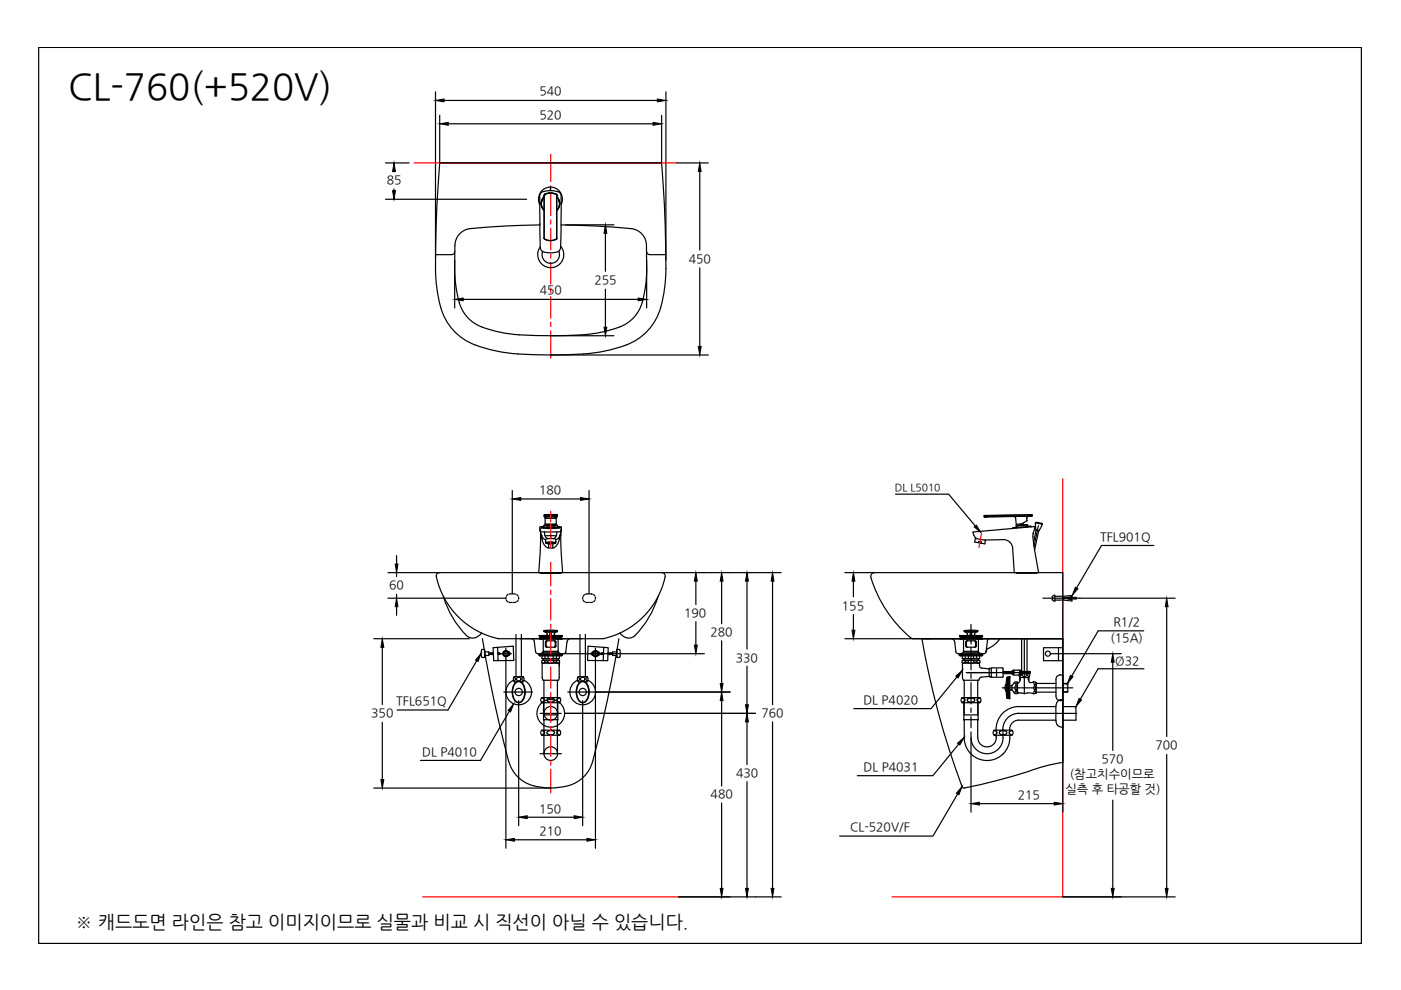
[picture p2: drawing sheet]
<svg xmlns="http://www.w3.org/2000/svg" width="297mm" height="210mm" viewBox="0 0 297 210" stroke-linecap="round" stroke-linejoin="round" font-family="sans-serif">
<!-- layer: 5 -->
<path d="M8.2 10.1h280.4v189.9h-280.4z" fill="none" stroke="#000" stroke-width=".25"/>
<!-- layer: CENTER -->
<g fill="none" stroke="#f00" stroke-width=".25">
<path d="M116.8 32.7v5.8M116.8 39.4v.9M116.8 41.2v4.5M116.8 46.6v.9M116.8 48.4v4.6M116.8 53.8v1M116.8 55.7v4.5M116.8 61.1v.9M116.8 62.9v4.5M116.8 68.3v.9M116.8 70.1v5.8M116.8 119.2v5"/>
<path d="M116.8 125.1v.9M116.8 126.9v4.5M116.8 132.4v.9M116.8 134.2v4.5M116.8 139.6v.9M116.8 141.4v4.5M116.8 146.8v.9M116.8 148.6v4.6M116.8 154.1v.9M116.8 155.9v4.5M116.8 161.3v.9M116.8 163.1v5"/>
</g>
<!-- layer: 0 -->
<g fill="none" stroke="#000" stroke-width=".25">
<path d="M81.7 34.5h5M83.5 36.4h.1M93.2 34.5h47.1M143.5 34.5h6.7M148.4 36.4v16.6M81.7 42.2h30M83.5 40.1v.3M118.5 53.2a1.85 1.85 0 0 1-1.7 2.6 1.85 1.85 0 0 1-1.7-2.5M118.9 52.2a2.76 2.76 0 0 1-.2 3.8 2.76 2.76 0 0 1-3.8 .1 2.76 2.76 0 0 1-.3-3.8M119.9 47.7h10.3M128.4 49.5v8M148.4 56.8v16.6"/>
<path d="M116.8 71.2h13.4M116.8 75.3h33.4M128.4 61.3v8.1M84.1 117.8v1.8M189.9 104.8h11.2l5.7 6.7M79.3 135.4h20.2M81.1 137.2v12.2M82.3 121.4h10.9M82.3 126.8h25M84.1 121.4v.8M84.1 126v.8M84.1 128.6v1.9"/>
<path d="M98.9 134.8a1.81 1.81 0 0 0 2 .3M107.3 126.6v.5M107.4 127.3l.3 .3M107.7 126.1l-.3 .3M107.9 127.7h.6M108.5 125.9l-.6 .1M108.7 125.9l.6 .1M109.4 127.7h-.7M109.5 126.1l.4 .3M109.9 127.3l-.4 .3M109.9 126.6v.4M114.3 121.4h4.9"/>
<path d="M114.7 121.5v-.1h4.1v.1M115.2 121.4h.1M119.5 138.6h29.8M123.6 126.6v.5M123.6 127.3l.4 .3M124 126.1l-.4 .3M124.2 127.7h.6M124.8 125.9l-.7 .1M125 125.9l.6 .1M125.6 127.7h-.6M125.8 126.1l.3 .3M126.1 127.3l-.3 .3"/>
<path d="M126.2 126.6v.4M134.6 134.8a1.81 1.81 0 0 1-2 .3M140.3 121.4h25.3M147.5 123.2v5M147.5 131.8v5M153 123.2v9M153 135.9v9M158.4 123.2v14.4M163.8 123.2v26.2M179.1 121.4h6.3M179.1 135.4h18.2M180.9 123.2v3.3"/>
<path d="M180.9 130.3v3.3M193 135.2l.7 .2M193.6 135.4h31.7v36.8M203.1 138.6h5.5M215.5 121.4v.1M219.7 121.4v.1M221.1 126.8h.7M221.9 126.8h.1M222.2 126.8h.6M222.7 138.6h15M223 126.8h.1M223.1 126.5l-.1 .1h.2v.2"/>
<path d="M223.2 126.8h.6M223.2 127.3l.2 .1M223.2 126.9v.1h-.2l.1 .2M223.4 126.3l-.2 .1M223.5 126.2h.2v.2h.1M223.7 126.6v.2M223.7 126.9v.2M223.8 127.2h-.1v.3l-.2-.1M223.9 127.2h.2M223.9 126.4h.2M224 126.8h.1M224.2 126.8h.7"/>
<path d="M224.2 127.2h.3M224.2 126.4h.3M224.6 127.2h.2M224.6 126.4h.2M224.9 127.2h.3M224.9 126.4h.3M225 126.8h.1M225.2 126.8h.7M225.4 127.2l.3 .1M225.5 126.4v.2M225.5 126.7v.2M225.5 127.1v.1"/>
<path d="M225.7 126.8h-.2l.2 .1M225.7 126.4h-.3M225.8 126.9h.2M225.8 127.3h.2M226 126.8h.1M226 126.7l-.2 .1M226 126.4h-.2M226.1 126.9l.3 .1M226.2 127.3h.2M226.2 126.8h.7M226.4 126.7h-.3M226.4 126.3l-.2 .1"/>
<path d="M226.5 127h.2M226.5 127.3l.2 .1M226.5 127h.3M226.7 126.6l-.2 .1h.1M226.7 126.3h-.2M226.7 126.7h.2M226.8 127l.2 .1M226.8 127.4h.2M226.9 127h.2M227 126.6h-.2M227 126.8h.1M227.1 126.3h-.3"/>
<path d="M227.1 126.7h.2M227.1 127.1h.2v.3h-.2M227.2 126.3l.1-.1-.2 .4M227.3 126.8h.6M227.3 127h.2M227.4 126.7h.2M227.6 127h.2M227.7 126.7h.3M228 126.8h.1M228.1 126.7h.1v.3h-.2M228.3 126.8h20.9M247.4 128.6v27.6"/>
<path d="M81.1 153.1v12.2M110 148.5v26.6M119.7 151.3h40.5M123.5 148.5v26.6M126.2 146.7h28.6M153 148.5v18.1M158.4 141.2v8.2M158.4 153.1v9M163.8 153v35.4M202.9 143.5l-5.5 6.7h-16.4M203.3 157.8l-5.5 6.7h-16M205.9 155.2v17"/>
<path d="M235.9 140.4v18.7M247.4 159.9v28.5M79.3 167.1h37.5M111.8 173.3h9.9M153 170.3v18.1M158.4 165.7v22.7M207.7 170.4h15.8M235.9 169.7v18.7M143.9 190.2h21.7M225.3 190.2h23.9"/>
</g>
<g fill="#000" stroke="#000" stroke-width=".21">
<path d="M83.5 34.5l.3 1.9h-.6zM148.4 34.5l.3 1.9h-.7zM83.2 40.4h.6l-.3 1.8zM128.4 47.7l.3 1.8h-.6zM128.1 69.4h.6l-.3 1.8zM148 73.4h.7l-.3 1.9zM83.8 119.6h.6l-.3 1.8zM206.6 111.7l.4-.4 .9 1.6zM81.1 135.4l.3 1.8h-.6zM84.1 126.8l.3 1.8h-.6zM147.5 121.4l.3 1.8h-.6zM147.2 136.8h.6l-.3 1.8z"/>
<path d="M153 121.4l.3 1.8h-.6zM158.4 121.4l.3 1.8h-.6zM163.8 121.4l.3 1.8h-.6zM180.9 121.4l.4 1.8h-.7zM180.6 133.6h.7l-.4 1.8zM247.4 126.8l.3 1.8h-.6zM152.7 144.9h.6l-.3 1.8zM153 146.7l.3 1.8h-.6zM158.4 151.3l.3 1.8h-.6zM158.1 149.4h.6l-.3 1.9zM202.7 143.3l1.3-1.2-.9 1.6zM203 157.6l1.4-1.2-.9 1.5z"/>
<path d="M235.9 138.6l.3 1.8h-.6zM80.8 165.3h.6l-.3 1.8zM110 173.3l1.8-.3v.6zM121.7 173l1.8 .3-1.8 .3zM205.9 170.4l1.8-.3v.6zM223.5 170.1l1.8 .3-1.8 .3zM152.7 188.4h.6l-.3 1.8zM158.1 188.4h.6l-.3 1.8zM163.5 188.4h.6l-.3 1.8zM235.6 188.4h.6l-.3 1.8zM247.1 188.4h.6l-.3 1.8z"/>
</g>
<!-- layer: 1 -->
<path d="M87.8 34.5h55.7M116.8 114.7v1.4M116.8 111.1v2.3M116.8 108.4v1.3M116.8 110.2v.5M116.8 113.8v.5M208.1 113.3l-.5 2.8M225.3 101.5v88.7h-36.2M89.6 190.2h54.3" fill="none" stroke="#f00" stroke-width=".25"/>
<!-- layer: 3 -->
<g fill="none" stroke="#000" stroke-width=".25">
<path d="M93.2 24.4v10.1M95 26.2h43.5M140.3 24.4v10.1M102.3 137.7h.4v1.7h-.4M102.3 137.7a1.49 1.49 0 0 0 0 1.7M102.7 137.9l.1 .3M102.8 139l-.1 .3M102.8 138.2h.8v.8h-.8M102.8 138.2v.8M103.6 138.7h1M103.9 138.4l.3 .4M104.3 138.4l.2 .4"/>
<path d="M104.5 138.4l.1 .1h-1M105.4 137.3l.1 .1M105.5 137.4l.1 2.6M105.5 138.5l.7 .1-.6 .1M105.6 138.6l.1 .2M105.6 140l-.1 .1M105.8 138.4l.2 .4M106.7 138.3l.6-.3 .5 .3v.6l-.5 .3-.6-.3zM107.8 138.3h.1M107.8 138.9h.1M107.8 138.3a.33 .33 0 0 1 .4 .3 .33 .33 0 0 1-.4 .3M108.8 137.1l-4.3 .2 .2 2.8 4.3-.2"/>
<path d="M108.8 137.1l.1 2.9M114.3 138.8h4.9M114.3 134.8h4.9M114.3 134.8l.2 .2h4.5M114.4 134.7l4.8 .1M114.4 138.9l.1 .2 4.6-.1M114.5 135v.1M114.5 135.4v.1M114.5 135.4l4.5-.1v.2M114.5 135h.1M114.5 135.5h.1M114.5 135.5h4.5"/>
<path d="M114.8 135.1v.2M114.9 139.1l.1 .6 3.6-.1M114.9 139.6h.7M115.2 138v.3M115.2 138.3l-.9 .5h4.9M115.2 135.5v2.8M115.2 139.7v.3h1.5M115.2 138.3h3.1M115.2 138.1h3.1M115.3 133.8l.1 .2h2.7l.1-.2M115.3 133.8h2.9M115.3 133.8l1.5-.2 1.4 .2"/>
<path d="M115.5 139.1v.5M115.6 134h1M115.6 134l.4 .4M115.8 136.1v.9M115.8 137l.2 .2M115.9 137.2h1.8M115.9 137.2l-.3-.2v-.9l.3-.2h1.9l.1 1.1-.2 .2M115.9 134.7h-.1M116 134.4v.3M116 135.9l-.2 .2M116.2 139.1v.5h-.7M116.2 139.6h1.1"/>
<path d="M116.6 134h.3M116.6 134v.7M116.7 134.7v-.1h.1v.1M116.7 134v.6M116.8 140l-.6 .1M116.8 140l.6 .1M116.8 134v.6M116.9 134v.7M117.3 139.6h.7M117.3 139.1v.5M117.5 135.9l.2 .2v.9l-.2 .2M117.9 134h-1"/>
<path d="M117.9 134l-.4 .5 .2 .2M118 139.1v.5M118 139.6h.6M118.3 138v.3M118.3 135.5v2.8M118.3 139.7v.3h-1.5M118.3 138.3l.9 .5M118.6 139.1v.5M118.7 135.1v.2M119 135h.1M119 135.5h.1M119 135v.1h-4.5"/>
<path d="M119.1 138.9v.1M119.2 134.8h.1M119.2 134.8l-.2 .2M124.8 137l4.2 .3-.2 2.8-4.2-.1 .1-2.9M124.8 137l-.1 .1M125.7 138.9h.1M125.7 138.3h.1M125.7 138.3a.33 .33 0 0 0-.3 .3 .33 .33 0 0 0 .3 .3M125.7 138.3l.5-.3 .6 .3v.6l-.6 .3-.5-.3zM126.8 138.3a.33 .33 0 0 1 .4 .3 .33 .33 0 0 1-.4 .3M127.7 138.4l-.2 .4M127.9 140l.1 .1"/>
<path d="M128 138.5l-.7 .1 .6 .1M128 138.6l-.2 .2M128.1 137.3l-.2 2.7M128.9 138.7h1M129 138.4l.9 .1M129.3 138.4l-.3 .4M129.6 138.4l-.3 .4M130.7 138.2h-.8v.8h.8l.1 .3M130.7 138.2v.8M130.8 137.7h.5a1.5 1.5 0 0 1-.1 1.7h-.4zM130.8 137.9l-.1 .3M203.4 138.8h5"/>
<path d="M203.4 134.8h4.9M203.4 134.8l.2 .2h4.5M203.5 138.9l.1 .2h4.5l.1-.2M203.6 135v.1h4.5M203.6 135h.1M203.6 135.5h.1M203.6 135.5h4.5M203.9 135.1v.2M204 139.1l.1 .6h3.4M204.1 139.6h.6M204.3 138l.1 .3M204.3 138.3l-.9 .5h5"/>
<path d="M204.3 138.3h3.1M204.3 138.1h3.1M204.3 139.7v.3h3.1v-.3M204.3 135.5v2.8M204.4 133.8l.1 .2h2.7l.1-.2-2.1-.2-.8 .2h2.9M204.6 139.6h.7M204.6 139.1v.5M204.7 134h1M204.8 134l.4 .5-.3 .2M205 137.2h1.8M205 137.2l-.2-.2v-.9l.2-.2h1.9l.1 1.1-.2 .2M205.1 135.9l-.2 .2v.9l.2 .2"/>
<path d="M205.3 139.1v.5M205.3 139.6h1.1M205.7 134h.3M205.7 134v.7M205.8 134.7v-.1h.2l-.1 .1M205.8 134v.6M205.9 140l-.6 .1M205.9 140l.6 .1M205.9 134l.1 .6M206 134v.7M206.4 139.6h.7M206.4 139.1v.5"/>
<path d="M206.6 135.9l.2 .2v.9l-.2 .2M207 134h-1M207 134l-.4 .5 .2 .2M207.1 139.1v.5M207.1 139.6h.6M207.4 138v.3M207.4 135.5v2.8M207.4 138.3l1 .5M207.7 139.6l-.2 .1M207.7 139.1v.5M207.8 135.1v.2M208.1 135.3h-4.5v.2"/>
<path d="M208.1 135.3l.1 .1M208.1 135h.1M208.1 135.5h.1M208.2 135v.1M208.2 135.4v.1M208.2 135.1h-.1M208.3 134.8h.1M208.3 134.8l-.2 .2M224.4 137.3v2.8M225.3 137.3h-4.1v2.8h4.1M114.9 140.1l.3-.1 .3 .1M114.9 140.1v.4l.1 .1 .5-.1"/>
<path d="M115.3 144.2v7.4h2.8M115.5 140.1h.6v.4h-.6zM116.2 140.5l.6 .1 .6-.1M117.4 140.1h.6v.4h-.6zM118 140.5l.3 .1 .4-.1M118 140.1l.3-.1 .4 .1M118.2 144.2v7.4M118.3 140.6h.1M118.4 144.2h-3.3l-.2-.5 .1-3.1h3.6v3.1l-.2 .5M118.6 140.1v.4M204 140.1l.3-.1 .3 .1M204 140.5l.3 .1 .3-.1"/>
<path d="M204 140.1v.4M204.1 140.6h3.3M204.1 140.6v3.1l.2 .5M204.4 144.2v7.4h2.8M204.6 140.5v-.4h.7v.4M204.6 140.5h.7M204.8 142.6h6.5h-6.2M205.3 140.5l.6 .1M206.5 140.1h.6v.4h-.6zM206.5 140.5l-.6 .1M207.1 140.1l.4-.1 .3 .1M207.1 140.5l.4 .1 .3-.1"/>
<path d="M207.3 144.2v7.4M207.4 140.6h.1M207.4 140.6h.2M207.6 140.6l.3 1 1.6 .2 .3-.1M207.7 140.1v.4M209.7 141.8h.5M209.7 141.8v1.6h.5M209.8 143.5l-.3-.1-1.5 .2-.3 .1-.2 .5h-3.3M209.9 143.4v.1M209.9 143.5h.3M210.2 141.7v1.8M210.2 141.7l-.3 .1"/>
<path d="M210.2 143.5l2.3 .1M211.3 142.6h7.1M211.3 141.8v1.6M212.5 141.6l-2.3 .1M212.5 141.6l.2 .1v1.8M212.6 142.4h2.3M212.7 143.5l-.2 .1M212.7 142.8h2.2M214.8 142.4a.26 .26 0 0 1 .2 .2 .26 .26 0 0 1-.1 .2M214.8 142.8h.1M214.9 142.1h1.3M214.9 142.1l-.4 .3"/>
<path d="M216.2 142.8l.1 .1M216.2 142.4h2.1M216.2 142.8h2.1M216.2 142.4v.4M216.3 142.1l.4 .3M216.3 142.3h.1M216.3 142.3l-.1 .1M216.3 142.8v.1M216.4 142.3v.1M216.4 142.8h.1M216.7 142.8l-.1 .2a1.85 1.85 0 0 1-1.7 .1l-.4-.3M218.3 142.4v.4z"/>
<circle cx="107.3" cy="138.6" r=".67"/>
<circle cx="107.3" cy="138.6" r=".46"/>
<circle cx="126.3" cy="138.6" r=".66"/>
<circle cx="126.3" cy="138.6" r=".45"/>
</g>
<!-- layer: 4 -->
<g fill="none" stroke="#000" stroke-width=".25">
<path d="M114.5 159.8h4.5M114.5 151.3h4.5M114.8 154.9h.2M114.8 148h.1a.47 .47 0 0 1 .5 .6M114.9 154.8h3.7l.3 .6-.3 .5h-3.7M114.9 154.8l-.3 .6 .3 .5M114.9 147.9l-.3 .5 .3 .6M114.9 149h3.7M114.9 147.9h3.7M114.9 149a2.93 2.93 0 0 0-.3 4.3 2.93 2.93 0 0 0 4.3 0 2.93 2.93 0 0 0-.3-4.3M114.9 149a2.93 2.93 0 0 1 3.7 0M115 154.9a.46 .46 0 0 1 .5 .5 .46 .46 0 0 1-.7 .4"/>
<path d="M115 148.9h-.2M115.2 149v3.6h3.1v-3.6M115.3 152.7h.1M115.3 152.7v7.1M115.3 159.6a1.45 1.45 0 0 0 2 1.5 1.45 1.45 0 0 0 .5-2.4 1.45 1.45 0 0 0-2.4 .6l-.1 .5M115.4 148.6l-.4 .3M116 148.6l.2 .2M116 148.6a.76 .76 0 0 1 1.2-.5l.3 .2v.3M116.2 148.7l.6 .2 .5-.2M116.4 155.7h.7M116.4 155.8a.45 .45 0 0 1-.4-.6 .45 .45 0 0 1 .6-.3 .57 .57 0 0 1 .7 0 .57 .57 0 0 1 .1 .7l-.3 .2M116.8 154.8h.1"/>
<path d="M117.5 148.6l-.2 .2M118.1 148.6l.4 .3M118.2 152.7v7.1M118.3 152.6l-.1 .1M118.5 155.8h.2M118.5 148.9h.2M118.5 154.9a.44 .44 0 0 0-.4 .4 .44 .44 0 0 0 .4 .5M118.5 148a.43 .43 0 0 0-.4 .6M118.6 147.9l.3 .5-.3 .6M118.7 154.9h-.2M118.7 148h-.2M203.9 148l.6 .3"/>
<path d="M204 147.9l-.2 .6 .2 .5h3.7l.3-.5-.3-.6M204 147.9h.4h-.4M204.4 152.6v.1M204.4 149v3.6M204.4 147.9h1.5h-1.5M204.4 152.7v3.7a4.8 4.8 0 0 0 5.1 4.8 4.8 4.8 0 0 0 4.6-5.3M204.5 148.3a.5 .5 0 0 1-.6 .6M205.1 148.3l.8-.3 .7 .3M205.1 148.3a.76 .76 0 0 0 1.2 .5l.3-.2v-.3M207.2 148.3a.5 .5 0 0 0 .6 .6M207.3 152.7v3.7a1.95 1.95 0 0 0 2.2 2 1.95 1.95 0 0 0 1.7-2.4M207.3 147.9h-1.4h1.4"/>
<path d="M207.4 149v3.6h-3M207.4 152.6l-.1 .1M207.7 147.9h-.4h.4M207.8 148l-.6 .3M210.7 154.9h.2M210.8 155.9h3.7M210.9 155.8h-.2M210.9 154.9l.2 .1M211.1 155.9v.1M211.1 155a.42 .42 0 0 1 .2 .5 .42 .42 0 0 1-.4 .3M212.1 155l-.2 .4 .2 .3M212.1 155.7l.2 .1"/>
<path d="M212.3 155.7h.7M212.6 154.8h.1M212.6 154.7a4.6 4.6 0 0 1-.9 4.1 3.4 3.4 0 0 1-3.7 .8 3.4 3.4 0 0 1-2.1-3.2M213 154.9a.41 .41 0 0 1 .5 .5 .41 .41 0 0 1-.5 .4M213 154.9l-.9 .1M214.2 155a.45 .45 0 0 0-.2 .6 .45 .45 0 0 0 .6 .2M214.5 154.8h-3.7l-.2 .6 .2 .5M214.5 154.8l.3 .6-.3 .5M214.6 154.9l-.4 .1M216 151.3h12.3M216 149.8h7.9M216 152.7h7.9"/>
<path d="M216 151.2a3.4 3.4 0 0 0-3.4 3.5M216 152.7a1.96 1.96 0 0 0-1.9 2.1M216 149.8a4.8 4.8 0 0 0-4.8 5M223.9 149.7v3.1M223.9 152.8l.3 1M224.2 148.8l-.3 .9M224.2 148.8l.4-.3 .7-.2v5.9l-.7-.1-.4-.4M225.3 149.8h2.8v2.9h-2.8"/>
<circle cx="116.8" cy="151.2" r="1.45"/>
</g>
<!-- layer: 6 -->
<g fill="none" stroke="#000" stroke-width=".25">
<path d="M109.4 134.5v9M110.5 134.5v9M123 134.5v9M124.1 134.5v9M216.6 135.4v7.2M217.2 135.4v11.8M217.7 135.4v7.2M106.8 146.7h6.1M108.9 144.2a2.72 2.72 0 0 0-1.1 4.2 2.72 2.72 0 0 0 4.3 0 2.72 2.72 0 0 0-1-4.2M108.9 143.6a.4 .4 0 0 1 .4 .4 .4 .4 0 0 1-.4 .4M109.3 144.9a1 1 0 0 1 1-.3 1 1 0 0 1 .7 .9 2.78 2.78 0 0 1-.8 3.4 1.52 1.52 0 0 1-1.5-1.7l.1-1.3zM109.3 144.7a1.15 1.15 0 0 1 1.2-.1 1.15 1.15 0 0 1 .7 1 2.98 2.98 0 0 1-.9 3.3 1.47 1.47 0 0 1-1.7-1.6 3.2 3.2 0 0 1 .7-2.6z"/>
<path d="M109.5 144.6l-.5-.1a.9 .9 0 0 1 0-1h1.9a.88 .88 0 0 1 0 1l-.5 .1M111 143.6a.4 .4 0 0 0-.4 .4 .4 .4 0 0 0 .4 .4M120.4 146.7h6.1M122.4 144.2a2.72 2.72 0 0 0-1 4.2 2.72 2.72 0 0 0 4.3 0 2.72 2.72 0 0 0-1.1-4.2M122.5 143.6a.4 .4 0 0 1 .4 .4 .4 .4 0 0 1-.4 .4M122.8 144.9a1 1 0 0 1 1.1-.3 1 1 0 0 1 .7 .9 2.78 2.78 0 0 1-.8 3.4 1.49 1.49 0 0 1-1.5-1.7l.1-1.3zM122.8 144.7a1.15 1.15 0 0 1 1.3-.1 1.15 1.15 0 0 1 .6 1 2.98 2.98 0 0 1-.8 3.3 1.47 1.47 0 0 1-1.7-1.6 3.2 3.2 0 0 1 .6-2.6zM123.1 144.6l-.5-.1a.9 .9 0 0 1 0-1h1.9a.88 .88 0 0 1 0 1l-.5 .1M124.6 143.6a.4 .4 0 0 0-.4 .4 .4 .4 0 0 0 .4 .4M212.5 145.8h14.9M213.3 145l-.3 .8 .3 .8M213.5 143.7v4.3"/>
<path d="M213.6 143.6v4.5M213.6 143.6a8.9 8.9 0 0 0-.1 4.4l.5 .1M213.6 148.1h.4M213.6 146.8h.4M213.6 144.8h.4M213.6 146.9h.4M213.6 145h.4M213.6 143.6h.4M213.6 143.7h.4M213.6 144.2h.4M213.6 143.8h.4M213.6 143.9h.4"/>
<path d="M213.6 144.1h.4M213.6 144h.4M213.6 144.3h.4M213.6 144.4h.4M213.6 144.7h.4M213.6 144.5h.4M213.6 144.6h.4M213.6 146.3h.4M213.6 146.2h.4M213.6 146.1h.4M213.6 146h.4M213.6 146.7h.4"/>
<path d="M213.6 146.6h.4M213.6 146.5h.4M213.6 146.4h.4M213.6 147h.4M213.6 147.7h.4M213.6 147.6h.4M213.6 147.3h.4M213.6 147.2h.4M213.6 147.1h.4M213.6 147.5h.4M213.6 147.4h.4M213.6 147.9h.4"/>
<path d="M213.6 147.8h.4M213.6 148h.4M213.6 145.2h.4M213.6 145.3h.4M213.6 145.4h.4M213.6 145.5h.4M213.6 145.6h.4M213.6 145.7h.4M213.6 145.8h.4M213.6 145.9h.4M213.6 144.9h.4M213.6 145.1h.4"/>
<path d="M214 143.5h.1M214 143.5h.1v4.6h-.1zM214 143.5l-.1 .1M214.1 146.3h.5M214.1 145.4h.5M215 144.8l-.4 .5v1l.4 .6M215 146.8a.43 .43 0 0 0 .7 .1h.4M215.2 147l.2-.5 .3 .5M215.3 145.4a.43 .43 0 0 1 .4 .4 .43 .43 0 0 1-.4 .5l-.1-.5zM215.7 144.6l-.3 .5-.2-.5M215.7 144.7h.1M215.7 144.7v2.2"/>
<path d="M215.7 146.9h.1M215.7 144.7a.48 .48 0 0 0-.7 .1M215.8 144.7l-.1 .1M215.8 146.9h.1M215.9 144.7l-.1 .1M216.1 146.9h.5M216.2 142.7a.4 .4 0 0 1 .3 .4 .4 .4 0 0 1-.4 .4M216.2 144v.2M216.2 142.6h1.9a.9 .9 0 0 1 0 1M216.2 142.6a.9 .9 0 0 0 0 1M216.2 144.3l-.2 .4h-.2M216.3 143.7v.3"/>
<path d="M218 143.7v.3M218.1 143.7l.2 .9 .2 .1 .8-.1 .4 .1v2.2v-.2h4.2M218.1 144h-.1l.1 .2M218.1 143.7h-1.9v.6M218.2 142.7a.4 .4 0 0 0-.3 .4 .4 .4 0 0 0 .3 .4M219.2 144.6l.2 .6 .2-.6M219.3 145.4a.42 .42 0 0 1 .3 .4 .42 .42 0 0 1-.3 .4l-.1-.4zM219.6 147l-.2-.5-.2 .6M219.7 144.9h4.2M219.7 146.9a1.12 1.12 0 0 1-1.3 0l-1.8 .1M223.9 144.1l.2-.7a1.2 1.2 0 0 1 1.2-.3v5.4a1.06 1.06 0 0 1-1.4-1v-3.4M225.3 144.9l1.1 .1"/>
<path d="M225.4 144.9l1 .1M225.5 144.9v1.8M226.4 145v1.7M226.4 146.7h-1.1M226.4 146.7h-1"/>
<circle cx="110" cy="146.7" r=".77"/>
<circle cx="110" cy="144" r=".45"/>
<circle cx="123.5" cy="146.7" r=".77"/>
<circle cx="123.6" cy="144" r=".45"/>
<circle cx="217.2" cy="143.1" r=".45"/>
</g>
<!-- layer: 3 -->
<path d="M93.2 26.2l1.8-.2v.6zM138.5 26l1.8 .2-1.8 .4z" fill="#000" stroke="#000" stroke-width=".21"/>
<!-- layer: 7 -->
<g fill="none" stroke="#000" stroke-width=".25">
<path d="M92.3 54h3.4M96.4 53.4a.62 .62 0 0 1-.6 .6M114.5 47.7l-7.4 .2-7.4 .6M118.9 47.7l7.5 .2 7.4 .6a3.6 3.6 0 0 1 3.3 3.5v5a23.5 23.5 0 0 1-1.5 8.6 8.4 8.4 0 0 1-5.9 4.3l-3.6 .8a85.5 85.5 0 0 1-19.6-.2 16.5 16.5 0 0 1-6.5-2.4 9 9 0 0 1-3.2-6.4l-.4-3.9v-5.8a3.7 3.7 0 0 1 3.3-3.5M137.1 53.4a.62 .62 0 0 0 .6 .6M137.8 54h3.4M100.7 73.1a12.4 12.4 0 0 1-7.9-10.6l-.3-2.8a200.9 200.9 0 0 1 .7-25.2h47.1a186 186 0 0 1 .7 26.1 16 16 0 0 1-3.9 9.8 11.8 11.8 0 0 1-4.3 2.7M100.7 73.1a31.7 31.7 0 0 0 9.2 1.9 95.2 95.2 0 0 0 16.6-.2l3.6-.8 2.7-.9M219.5 110.8l1.5 .3-.2-.1M219.5 110.8l.1 1.5M219.6 112.4l.7 .1M219.6 112.4h.1"/>
<path d="M219.7 112.4l-.6 2.6M219.8 112.4l.4 .1M219.8 110.8h.1M219.8 110.8h-.3M219.8 110.8l1 .2M220.2 111.4l-1 4.4M220.2 112.5l-.8 4.1M220.3 112.5h-.1M220.8 111h.1M221 111.1l-.7 1.4M93.2 121.4h47.1M93.2 121.4l-.4 .1-.3 .3a15.2 15.2 0 0 0 4.7 9 17.2 17.2 0 0 0 8.5 4.6h22.1a17 17 0 0 0 13.2-13.4l-.3-.5-.4-.1"/>
<path d="M94 126.4a19.9 19.9 0 0 0 4.9 8.4M102.1 134.2l-1.2 .9M102.3 135.4l2.4 13.1 3.2 12.9a7.7 7.7 0 0 0 7.6 5.6 14.5 14.5 0 0 0 5.1-.4M110.2 135.4h13.1M112.8 135.4l.5 .7M113.3 136.1l.2 2.1 .5 .4M114 138.6h5.5M120 138.2l-.5 .4M120.7 135.4l-.5 .7-.2 2.1M131.2 135.4l-2.4 13.1-3.1 13M131.4 134.2l1.2 .9M139.5 126.4a19.9 19.9 0 0 1-4.9 8.4"/>
<path d="M184.6 122.4a27.1 27.1 0 0 0 8.4 12.8M185.4 121.4h39.9v40.3M185.5 121.4l-.7 .3-.2 .7M195.5 135.4a171.7 171.7 0 0 0 8.6 31.6l.2 .1a161.2 161.2 0 0 0 17.7-4.8l3.3-.6M195.6 135.4h29.7M195.9 135.4h29.4v26.3M201.9 135.4l.2 .2 .3 .5M202.4 136.1l.3 2.1 .4 .4M209.1 138.2l-.5 .4M212 135.4a8.9 8.9 0 0 1-2.8 2.4l-.1 .4 .2-2.3 .3-.5M125.6 161.4a7.2 7.2 0 0 1-5 5.2"/>
<circle cx="222.2" cy="138.6" r=".54"/>
</g>
<!-- layer: CENTER -->
<path d="M106.1 138.6h2.3M107.3 137.4v2.4M125.1 138.6h2.3M126.2 137.4v2.4M205.9 132.4v2.4M205.9 135.7v.9M205.9 137.5v4.5M205.9 142.9v.9M205.9 144.7v4.5M205.9 150.1v.9M205.9 152v2.3" fill="none" stroke="#000" stroke-width=".25"/>
<!-- layer: 1 -->
<g fill="none" stroke="#000" stroke-width=".25">
<path d="M92.3 19.5v35.3M141.2 19.5v35.7M94.1 21.3h45.3M116.7 39.6a2.61 2.61 0 0 0-2.3 3.7M96.4 55.2v10.1M114.8 43.1l.1-.7 .4-.6a1.94 1.94 0 0 0-.1 2.6M114.8 43.2l.1 .7 .4 .6M114.8 43.1v.3M114.8 43.1v.1M114.8 43.1h.1M114.8 40.8l.3-.2a4.8 4.8 0 0 1 3.6 .3l.3 .7-.1 10.8a1.07 1.07 0 0 1-.9 1.1l-1.3 .1-1.3-.1a1.14 1.14 0 0 1-.9-1.1l-.1-10.8zM114.8 42.6v.5"/>
<path d="M115 42.3l-.2 .8M115.3 41.4h.1M115.3 41.4l.1 9.1M115.3 41.7a1.97 1.97 0 0 0 0 2.9M115.3 41.8l-.4 .6-.1 .8M115.4 50.5l.1 .3M115.4 41.4v9.1M115.5 41.2h.1M115.5 41.2a2.68 2.68 0 0 1 2.4 0M115.5 41.2a2.72 2.72 0 0 1 2.4 0M115.5 41.2l-.1 .2M115.5 50.7a2.68 2.68 0 0 0 2.4 0"/>
<path d="M116.7 40.4v-.8a2.59 2.59 0 0 1 2.3 3.7M117.9 50.7v.1M117.9 41.2h.1M117.9 41.2l.1 .2M118 41.4v9.1M118 50.5h.1a2.06 2.06 0 0 1-2.6 .3M118 50.5l-.1 .2M118.1 41.4h.1M118.1 41.4v9.1M118.1 41.7a2.02 2.02 0 0 1 0 2.9M118.1 41.8a1.94 1.94 0 0 1 0 2.8M118.5 42.5l.1 .6-.1-.7-.4-.6a1.93 1.93 0 0 1 0 2.7"/>
<path d="M118.6 42.5v.6M118.6 43.1v.1M118.6 42.9v.5M118.6 43.1v.5M137.1 55.2v10.1M98.2 63.5h37.1M108.6 104v21.9M110.4 105.8h12.7M114.5 112v.3M114.5 112.4l.3 1.2M114.5 112.3l.1 .4 2.2 .1 2.1-.1 .1-.4M114.6 112.7l.2 .8 .3 .6"/>
<path d="M114.6 113.1l-.4 8.3h5.1l-.4-8.3M114.6 113.2a3.7 3.7 0 0 0 1.4 2.9l1.2 .1M114.8 113.6l.2 .4 .7 .4M114.8 113.6h.1M114.8 111.8v.1a10.6 10.6 0 0 0 4 0l-.1-.1M114.8 111.9h.1M114.8 111.7v.2M115.1 111.7h-.6v.6M115.3 111.4v.4l2.2 .1M115.3 111.4l.7 .1M115.4 111.6l-.6 .1 2 .2 1.9-.2-.5-.1M115.4 109.6h.2"/>
<path d="M115.4 109.2v.4M115.4 111.4l.7 .1M115.4 111.4h-.1M115.4 109.5l.2 .1M115.4 109.2l.1 .1M115.4 112.8l.2 .8h1.2M115.5 109.3h.1M115.5 109.3l.1 .3M115.5 109.6l.1 .2M115.6 109.5v.1M115.6 109.1l-.2 .1M115.6 113.6l.5 .6"/>
<path d="M115.6 109.3h.1M115.6 109.6h2.4M115.6 109.1h-.1M115.6 109.8v1.3h1.2h1.1v-1.3M115.6 109.1h2.5M115.7 114.4v.5M115.7 111.3l-.3 .1M115.7 111.3v.1M115.7 109.6l.1 .3-.2-.1M115.7 111.4h.1M115.7 111.3l.9 .2 1.3-.1M115.7 115.1l1.1-.2 1 .2"/>
<path d="M115.7 114.9v.2a2.81 2.81 0 0 0 2.1 .1M115.8 109.9h1.9M115.9 115.1l.9-.1 .9 .1-.9 .2zM115.9 115.1h.1M116 111.5h1.5M116 111.5v.4M116.1 111.5h1.3M116.1 111.5h-.1M116.3 115.3v.9M116.5 111.1v.2h.5v-.2M116.5 111.2l-.8 .1M116.8 113.6h1.1"/>
<path d="M116.8 113.6v.6M116.8 114.2l1.1 .2M116.8 114.2l-1.1 .2M117.1 111.2l.7 .1h-2.1M117.2 115.3v.9M117.5 111.5h.1M117.5 111.5l.7-.1v.4l-.7 .1M117.5 111.5v.4M117.5 115l.1 .1-.3 .1a1.49 1.49 0 0 1-1.4-.1M117.6 115.1h.1M117.8 111.3l.3 .1-.7 .1M117.8 111.3v.1"/>
<path d="M117.8 114.8v.4M117.8 109.6l-.1 .3 .2-.1M117.8 114.8v.1M117.9 111.4h.1M117.8 114.4v.5M117.9 113.6l-.5 .6M117.9 109.3v.3M118 109.3h-2.4M118 109.6l-.1 .2M118 109.5v.1M118 109.1l.1 .1M118 109.6h.1"/>
<path d="M118.1 109.3h-2.5M118.1 109.3h.1M118.1 112.8l-.2 .8M118.1 109.3h-.1M118.1 109.2v.1M118.1 109.6h-.1M118.1 109.2v.4M118.1 109.5l-.1 .1M118.1 111.4h.1M118.4 111.7h.6v.6M118.6 113.9h-.1M118.7 111.7v.2"/>
<path d="M118.8 113.5l-.4 .6-.6 .3M118.8 113.6h.1M118.8 113.6l-.1 .1M118.8 113.2a3.3 3.3 0 0 1-1.4 2.9l-.2 .1M118.9 112.7l-.1 .8M119 112.5l-.2 1.1M119 112.3v.2M119 112.4v.1M119 112v.3M124.9 104v21.9M206.8 114.2l2.1 .4-.1 .7-.8-.1 .1-.3-.6-.1-.1 .3-.7-.2zM207.4 115.1l.6 .1"/>
<path d="M208.7 109.6h.3M208.7 109.3v.3M208.9 114.5l3.8-.1a1.94 1.94 0 0 1 1.4 .6M209 109.3h-.3M209 109.5v.1M209 109.3v.3h-.3M209.2 109.3v.3h-.2M209.2 109.6l9.1-.2zM209.2 109.6h-.2M214.8 111.9v.1M214.9 109.5l.4 .2 .1 .2 .1 1.3 1.1-.1 1.1-.7a.71 .71 0 0 1 .4-1l-.3 .2-.1 .3M215.4 111.5l2.5-.2v.4"/>
<path d="M215.4 111.5l.1 .4M215.5 111.8l-.7 .1M216.3 111.1l.1 .2M216.9 110.9v.4M217.7 111.3l-2.1 .1v.1M217.9 111.3l-2.5 .2M218.3 109.1l-9.6 .2M218.5 109.1v.3h-.2v-.2h.5M218.6 111.6h-.7M218.6 111.7v-.1l-3.8 .3M218.8 109.4l-.3 .1M218.8 109.2v.2"/>
<path d="M218.8 109.2l-9.8 .1M218.8 109.4l-.5 .1M219 113.8l1.2 7.6h-5.2l-.3-5.5-.5-.9M219 113.8h.1M219 113.1h.1M219.1 113.1l-.1 .7M219.1 112.9l.3-1.3-13.1 1.2 .6 1.4M219.1 112.9v.2M244.6 115.7h-11.1l-5.3 9M107.3 139.8v40.1M114.7 121.5h4.1M126.2 139.8v40.1"/>
<path d="M215.5 121.5h4.2M242.5 133.8h-9.7l-5.6 9.5M101.1 140.1l-6.1 10.4h-10.8M108 150.8l-6.1 10.4h-12.8M242.5 141.8h-9.7l-3.7 6.5M109.1 178.1h15.3M203 168.3l-5.2 9h-19.8"/>
</g>
<g fill="#000" stroke="#000" stroke-width=".21">
<path d="M92.3 21.3l1.8-.3v.6zM139.4 21l1.8 .3-1.8 .3zM96.4 63.5l1.8-.3v.6zM135.3 63.2l1.8 .3-1.8 .3zM108.6 105.8l1.8-.3v.6zM123.1 105.5l1.8 .3-1.8 .3zM102 138.6l-.6 1.7-.6-.3zM228 124.5l.5 .3-1.2 1.4zM108.9 149.2l-.6 1.7-.6-.3zM227 143.2l.5 .3-1.2 1.4zM228.8 148.1l.5 .3-1.2 1.4zM107.3 178.1l1.8-.3v.6z"/>
<path d="M124.4 177.8l1.8 .3-1.8 .3zM204 166.8l-.7 1.7-.5-.3z"/>
</g>
<!-- layer: 30 -->
<path d="M115.4 121.4h2.7" fill="none" stroke="#000" stroke-width=".25"/>
<text font-size="7.8" x="14.5" y="21.1">CL-760(+520V)</text>
<text font-size="3.9" x="16" y="196.7">※ 캐드도면 라인은 참고 이미지이므로 실물과 비교 시 직선이 아닐 수 있습니다.</text>
<g font-size="2.6">
<text x="114.3" y="20.2">540</text>
<text x="114.3" y="25.2">520</text>
<text x="82" y="39.1">85</text>
<text x="146" y="55.7">450</text>
<text x="114.4" y="62.4">450</text>
<text x="126" y="60.3">255</text>
<text x="114.3" y="104.8">180</text>
<text x="233.2" y="114.7">TFL901Q</text>
<text x="82.5" y="124.9">60</text>
<text x="145.1" y="130.8">190</text>
<text x="178.5" y="129.2">155</text>
<text x="150.6" y="134.9">280</text>
<text x="235.4" y="136">(15A)</text>
<text x="236.1" y="132.8">R1/2</text>
<text x="156" y="140.3">330</text>
<text x="236.4" y="141.1">Ø32</text>
<text x="84" y="149.4">TFL651Q</text>
<text x="183.1" y="149.3">DL P4020</text>
<text x="78.7" y="152.1">350</text>
<text x="161.4" y="152.1">760</text>
<text x="89.5" y="160.2">DL P4010</text>
<text x="233.5" y="161.8">570</text>
<text x="245" y="158.9">700</text>
<text x="156" y="164.7">430</text>
<text x="183.1" y="163.5">DL P4031</text>
<text x="226.8" y="165">(참고치수이므로</text>
<text x="114.3" y="172.3">150</text>
<text x="150.7" y="169.3">480</text>
<text x="215.8" y="169.3">215</text>
<text x="225.9" y="168.2">실측 후 타공할 것)</text>
<text x="114.4" y="177.1">210</text>
<text x="180.3" y="176.2">CL-520V/F</text>
</g>
<text font-size="2.2" x="189.7" y="104.1">DL L5010</text>
</svg>
